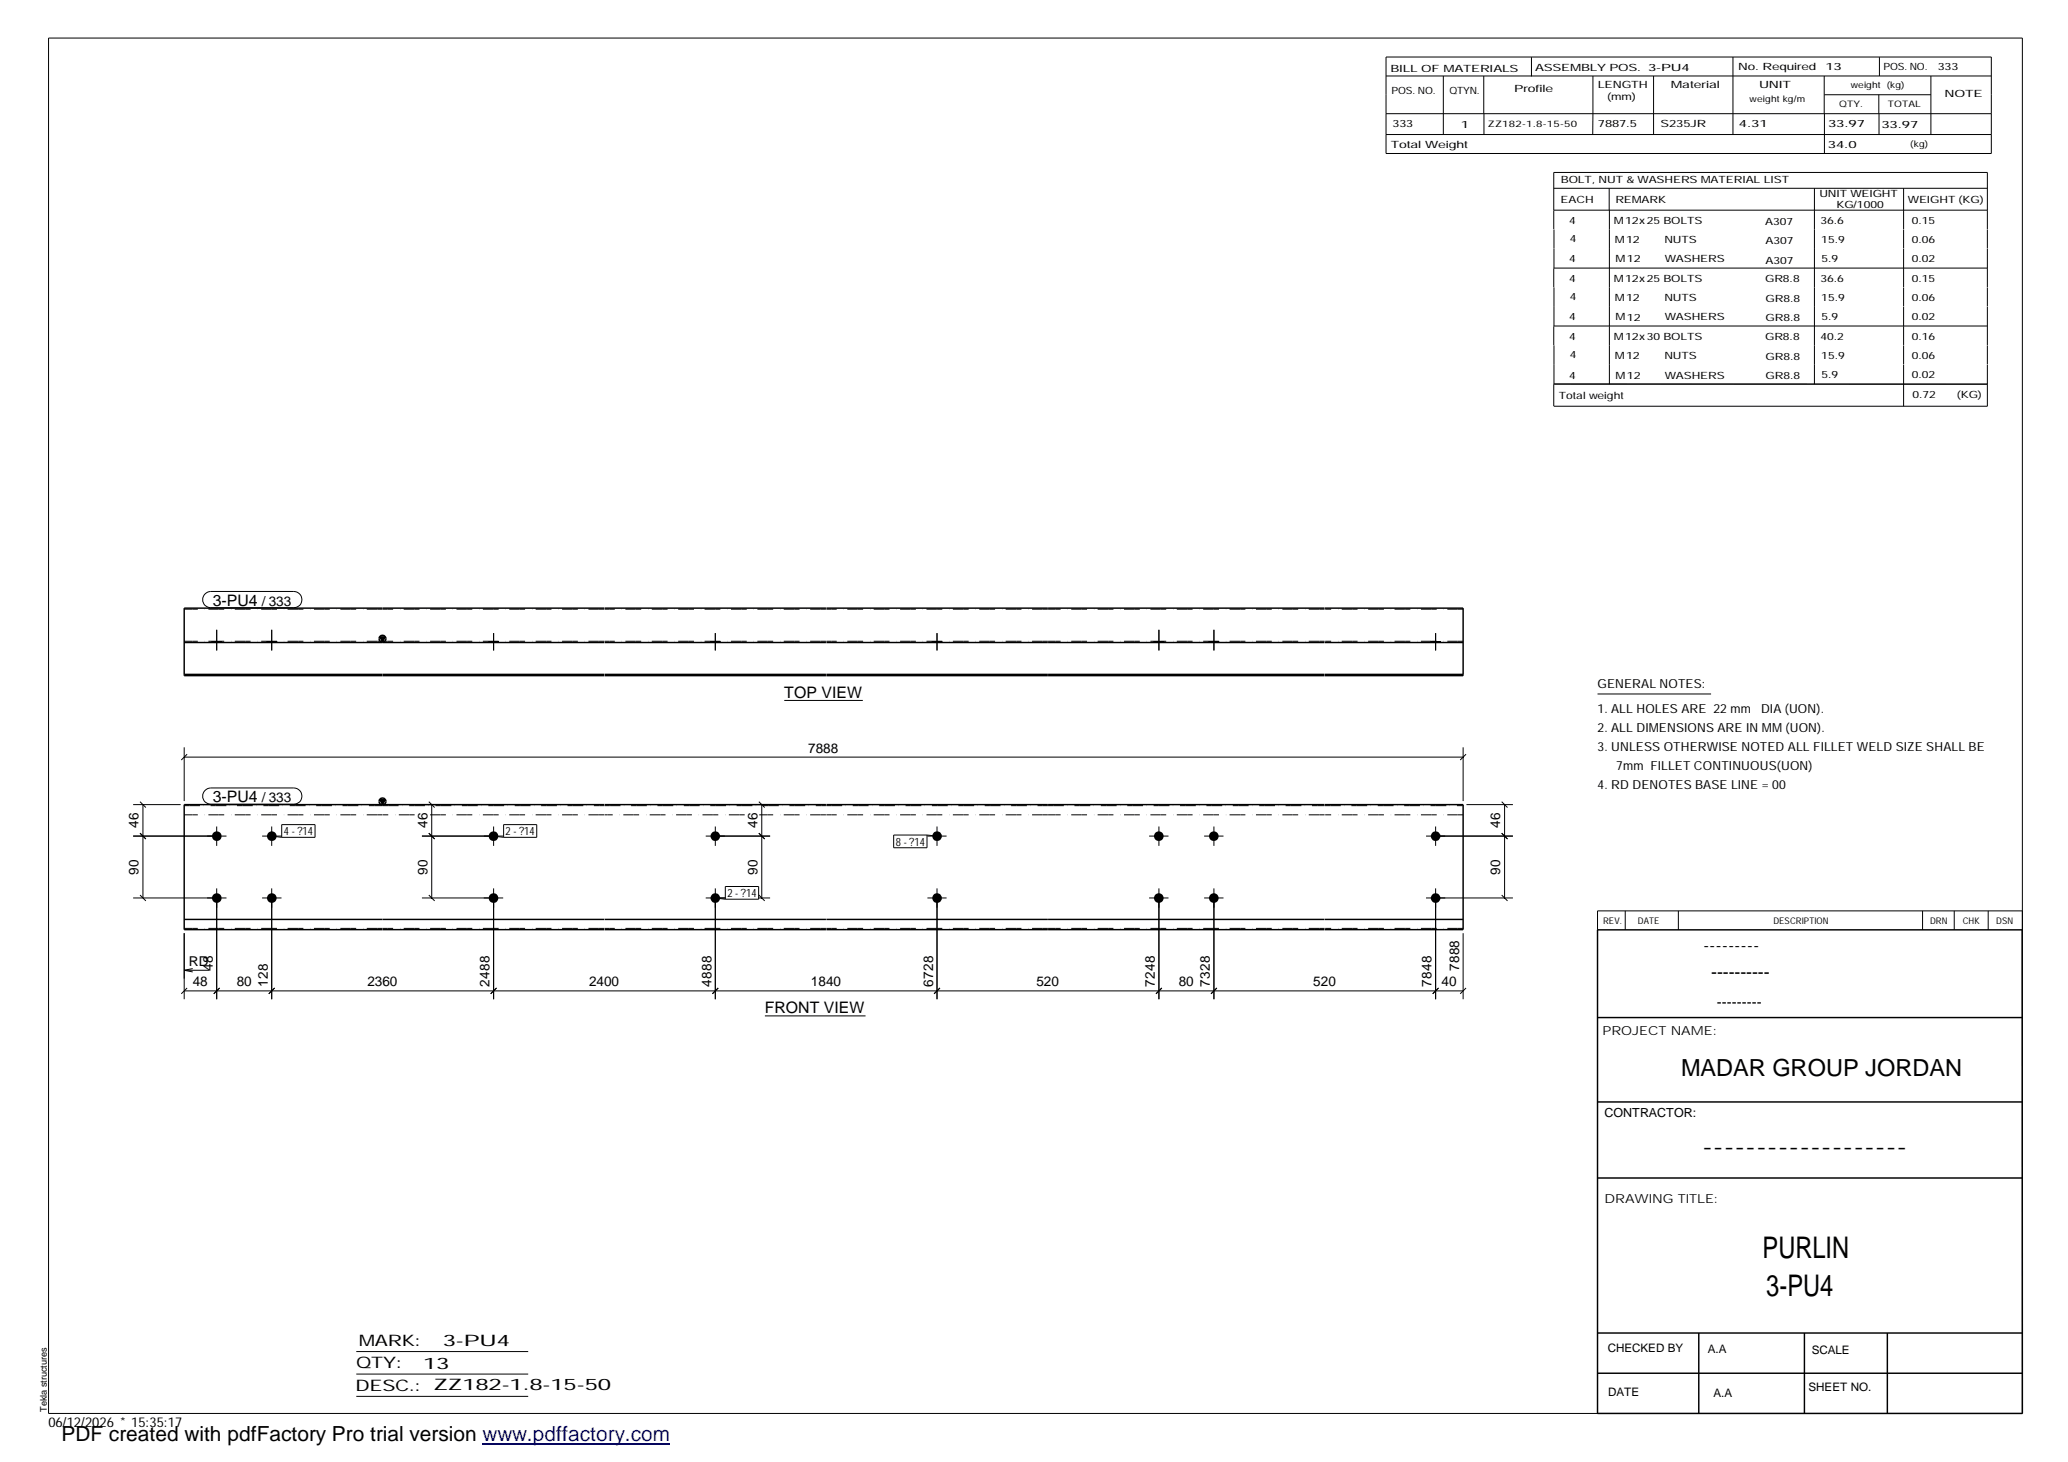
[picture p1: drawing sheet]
<svg xmlns="http://www.w3.org/2000/svg" width="420mm" height="297mm" viewBox="0 0 420 297" stroke-linecap="round" stroke-linejoin="round" font-family="sans-serif">
<g fill="#000">
<path d="M77.2 129.4h1.1l-.6 1zM77.2 162.5h1.1l-.6 1z"/>
<path d="M43.1 130.3h1.9v.2h-1.9z" fill-rule="evenodd"/>
<path d="M43.1 130.3h1.9v.2h-1.9z" fill-rule="evenodd"/>
<path d="M54.2 130.3h2v.2h-2z" fill-rule="evenodd"/>
<path d="M54.2 130.3h2v.2h-2z" fill-rule="evenodd"/>
<path d="M99.3 130.3h2v.2h-2z" fill-rule="evenodd"/>
<path d="M99.3 130.3h2v.2h-2z" fill-rule="evenodd"/>
<path d="M144.4 130.3h1.9v.2h-1.9z" fill-rule="evenodd"/>
<path d="M144.4 130.3h1.9v.2h-1.9z" fill-rule="evenodd"/>
<path d="M189.4 130.3h1.9v.2h-1.9z" fill-rule="evenodd"/>
<path d="M189.4 130.3h1.9v.2h-1.9z" fill-rule="evenodd"/>
<path d="M234.4 130.3h2v.2h-2z" fill-rule="evenodd"/>
<path d="M234.4 130.3h2v.2h-2z" fill-rule="evenodd"/>
<path d="M245.6 130.3h2v.2h-2z" fill-rule="evenodd"/>
<path d="M245.6 130.3h2v.2h-2z" fill-rule="evenodd"/>
<path d="M290.7 130.3h2v.2h-2z" fill-rule="evenodd"/>
<path d="M290.7 130.3h2v.2h-2z" fill-rule="evenodd"/>
<circle cx="44" cy="169.9" r=".98"/>
<circle cx="55.2" cy="169.9" r=".98"/>
<circle cx="100.3" cy="169.9" r=".98"/>
<circle cx="145.3" cy="169.9" r=".97"/>
<circle cx="190.4" cy="169.9" r=".98"/>
<circle cx="235.4" cy="169.9" r=".98"/>
<circle cx="246.6" cy="169.9" r=".98"/>
<circle cx="291.7" cy="169.9" r=".97"/>
<circle cx="44" cy="182.5" r=".98"/>
<circle cx="55.2" cy="182.5" r=".98"/>
<circle cx="100.3" cy="182.5" r=".98"/>
<circle cx="145.3" cy="182.5" r=".97"/>
<circle cx="190.4" cy="182.5" r=".99"/>
<circle cx="235.4" cy="182.5" r=".98"/>
<circle cx="246.6" cy="182.5" r=".98"/>
<circle cx="291.7" cy="182.5" r=".97"/>
</g>
<g fill="none" stroke="#000" stroke-width=".2">
<path d="M9.9 7.7h401v279.5h-401zM281.6 11.6h123v19.6h-123zM281.6 15.4h123M293.2 15.4v11.9M301.5 15.4v7.7M311.1 11.6v3.9M323.6 15.4v11.9M336 15.4v11.9M352.1 11.6v15.7M370.6 15.4v7.7M370.7 19.2h21.6M381.7 19.2v3.9"/>
<path d="M381.8 11.6v3.8M392.3 15.4v11.9M281.6 23.1h123M281.6 27.3h123M301.5 23.1v4.2M315.7 38.3h88.1M326.9 38.3v4.4M368.6 38.3v39.7M370.7 23.1v8.1M381.8 23.1v4.2M386.8 38.3v8.3M315.7 42.7h88.1"/>
<path d="M315.7 46.6v-11.6h88.1v11.6M315.7 54.5v3.9M315.7 54.5h88.1M315.7 46.6v7.9M315.7 58.4v7.8M327 42.7v35.3M386.8 46.6v3.9M386.8 50.6v7.7M386.8 58.4v3.9M403.8 46.6v3.9M403.8 50.6v7.7M403.8 58.4v3.9"/>
<path d="M315.7 66.3v3.8M315.7 78v4.5M315.7 66.2h88.1M315.7 78h88.1h-88M315.7 70.2v7.8M386.8 62.3v7.8M386.8 70.2v3.8M386.8 74.1v8.4M403.8 62.3v7.8M403.8 70.2v3.8M403.8 74.1v8.4h-88.1M41.7 120.7l.5-.4 .6-.1h16.9a1.65 1.65 0 0 1 1.6 1.6 1.65 1.65 0 0 1-1.6 1.7h-16.9a1.63 1.63 0 0 1-1.5-1 1.63 1.63 0 0 1 .4-1.8z"/>
<path d="M43.1 130.3v.2M44 128v4.2M45 130.3v.2M54.2 130.3v.2M55.2 128v4.2M56.2 130.3v.2M99.3 130.3v.2M100.3 128.6v3.6M101.3 130.3v.2M144.4 130.3v.2M145.3 128.6v3.6M146.3 130.3v.2"/>
<path d="M189.4 130.3v.2M190.4 128.6v3.6M191.3 130.3v.2M234.4 130.3v.2M235.5 128v4.2M236.4 130.3v.2M245.6 130.3v.2M246.6 128v4.2M247.6 130.3v.2M290.7 130.3v.2M291.7 128.6v3.6M292.7 130.3v.2"/>
<path d="M37.4 153.8h259.9M37.4 151.8v11M38 153.2l-1.2 1.2M159.3 142.3h16M297.3 151.8v11M297.9 153.2l-1.2 1.2M324.6 141h23M27.1 169.9h18.9M27.1 163.5h9.6M28.4 169.3l1.2 1.2M28.4 162.9l1.2 1.2M29 163.5v18.9"/>
<path d="M41.7 160.6l.5-.4 .6-.1h16.9a1.65 1.65 0 0 1 1.6 1.6 1.65 1.65 0 0 1-1.6 1.7h-16.9a1.63 1.63 0 0 1-1.5-1 1.63 1.63 0 0 1 .4-1.8zM44 167.9v4M53.3 169.9h3.9M55.2 167.9v4M55.2 169.9l2 .2M57.2 167.5h6.8v2.6h-6.8zM85.7 169.9h16.5M85.7 163.5h13.9M87.1 169.3l1.2 1.2M87.1 162.9l1.2 1.2M87.7 163.5v18.9M100.3 167.9v4"/>
<path d="M100.3 169.9l2 .2M102.3 167.5h6.8v2.6h-6.8zM143.4 169.9h13.1M145.3 167.9v4M146 163.5h10.5M154.2 169.3l1.2 1.2M154.2 162.9l1.2 1.2M154.8 163.5v18.9M181.6 169.7h6.7v2.5h-6.7zM188.3 169.7l2.1 .2M188.4 169.9h3.9M190.4 167.9v4"/>
<path d="M233.5 169.9h3.9M235.5 167.9v4M244.6 169.9h4M246.6 167.9v4M289.7 169.9h17.7M291.7 167.9v4M297.9 163.5h9.5M305.1 169.3l1.2 1.2M305.1 162.9l1.2 1.2M305.7 163.5v18.9M27.1 182.4h18.9M28.4 181.8l1.2 1.2"/>
<path d="M37.4 189.6v13.4M37.4 197.1l1.8 .4M37.4 197.1h5.1M39.2 196.8l-1.8 .3M44 180.5v22.5M53.3 182.4h3.9M55.2 180.5v22.5M85.7 182.4h16.5M87.1 181.8l1.2 1.2M100.3 180.5v22.5M143.4 182.4h4M145.3 180.5v22.5"/>
<path d="M145.3 182.4l2.1 .3M147.4 180.1h6.7v2.6h-6.7zM154.1 182.4h2.4M154.2 181.8l1.2 1.2M188.4 182.4h3.9M190.4 180.5v22.5M233.5 182.4h3.9M235.5 180.5v22.5M244.6 182.4h4M246.6 180.5v22.5M289.7 182.4h17.7M291.7 180.5v22.5"/>
<path d="M297.3 189.6v13.4M305.1 181.8l1.2 1.2M330.2 185.1v3.8M341 185.1v3.8M390.6 185.1v3.8M397 185.1v3.8M403.9 185.1v3.8M410.9 185.1h-86.3v3.8M37.4 201.3h259.9M38 200.7l-1.2 1.2M44.6 200.7l-1.2 1.2M55.8 200.7l-1.2 1.2"/>
<path d="M100.9 200.7l-1.2 1.2M145.9 200.7l-1.2 1.2M155.4 206.4h20.5M191 200.7l-1.2 1.2M236.1 200.7l-1.2 1.2M247.2 200.7l-1.2 1.2M292.3 200.7l-1.2 1.2M297.9 200.7l-1.2 1.2M72.4 274.6h34.9M72.4 279.2h34.9M72.4 283.7h34.9"/>
</g>
<g fill="none" stroke="#000" stroke-width=".3">
<path d="M37.4 137h85.4M37.4 130.5h85.4M77.2 129.4h1.1l-.6 1zM122.8 123.6h-85.4v13.7h85.4M122.9 137h44.9M122.9 123.6h44.9M122.9 137.3h44.9M122.9 130.5h44.9M167.9 137h101.2M167.9 123.6h101.2M167.9 137.3h101.2M167.9 130.5h101.2"/>
<path d="M269.2 123.6h28.1v13.7h-28.1M269.2 137h28.1M269.2 130.5h28.1M77.2 162.5h1.1l-.6 1zM122.8 163.5h-85.4v25.4h85.4M122.9 163.5h44.9M167.9 163.5h101.2M269.2 163.5h28.1v25.4h-28.1M37.4 186.8h85.4M122.9 188.9h44.9M122.9 186.8h44.9M167.9 188.9h101.2"/>
<path d="M167.9 186.8h101.2M269.2 186.8h28.1M324.6 188.9h86.3v98.3h-86.3zM324.6 206.7h86.3M324.6 239.3h86.3M324.6 223.9h86.3M324.6 270.8h86.3M324.6 279h86.3M345.1 270.8v16.4M366.6 270.8v16.4M383.5 270.8v16.4"/>
<circle cx="77.7" cy="129.8" r=".7"/>
<circle cx="77.7" cy="162.8" r=".7"/>
</g>
<g fill="none" stroke="#000" stroke-width=".2" stroke-dasharray="1.1 0 2.1 .7 0 1.4" stroke-linecap="butt">
<path d="M77.7 123.8h-40.3M77.7 130.3h-40.3M122.8 123.8h-45M122.8 130.3h-45M167.8 123.8h-44.9M167.8 130.3h-44.9M212.9 123.8h-45M212.9 130.3h-45M269.1 123.8h-56.2M269.1 130.3h-56.2M297.3 123.8h-28.1M297.3 130.3h-28.1"/>
<path d="M37.4 163.7h40.3M77.7 165.6h-40.3M77.8 163.7h45M84.2 165.6h-6.4M122.8 165.6h-35.6M122.9 163.7h44.9M151.3 165.6h-28.4M167.8 165.6h-13.5M167.9 163.7h45M212.9 165.6h-45M212.9 163.7h56.2M269.1 165.6h-56.2"/>
<path d="M269.2 163.7h28.1M297.3 165.6h-28.1M77.7 188.6h-40.3M122.8 188.6h-45M167.8 188.6h-44.9M212.9 188.6h-45M269.1 188.6h-56.2M297.3 188.6h-28.1"/>
</g>
<path d="M98 293.3h38.2" fill="none" stroke="#00f" stroke-width=".3"/>
<g font-size="6.1">
<text x="358.1" y="255.5">PURLIN</text>
<text x="358.9" y="263.3">3-PU4</text>
</g>
<text font-size="4.8" x="341.5" y="218.6">MADAR GROUP JORDAN</text>
<text font-size="4.2" x="12.5" y="292.7">PDF created with pdfFactory Pro trial version www.pdffactory.com</text>
<g font-size="3.6">
<text x="346.1" y="193.2">---------</text>
<text x="347.7" y="198.6">----------</text>
<text x="345.8" y="234.2">-------------------</text>
</g>
<g font-size="3.2">
<text x="43.2" y="123">3-PU4</text>
<text x="159.3" y="141.8">TOP VIEW</text>
<text x="43.2" y="163">3-PU4</text>
<text x="155.4" y="205.9">FRONT VIEW</text>
<text x="72.9" y="273.5">MARK:</text>
<text x="90" y="273.5">3-PU4</text>
<text x="72.4" y="278">QTY:</text>
<text x="86" y="278.1">13</text>
<text x="72.2" y="282.6">DESC.:</text>
<text x="88.1" y="282.4">ZZ182-1.8-15-50</text>
</g>
<text font-size="3" x="348.8" y="204.5">---------</text>
<g font-size="2.8">
<text x="53.2" y="123">/ 333</text>
<text x="164.2" y="152.9">7888</text>
<text x="53.2" y="163">/ 333</text>
<text x="28.1" y="168.2" transform="rotate(-90 28.1 168.2)">46</text>
<text x="86.8" y="168.2" transform="rotate(-90 86.8 168.2)">46</text>
<text x="153.9" y="168.2" transform="rotate(-90 153.9 168.2)">46</text>
<text x="304.8" y="168.2" transform="rotate(-90 304.8 168.2)">46</text>
<text x="28.1" y="177.7" transform="rotate(-90 28.1 177.7)">90</text>
<text x="86.8" y="177.7" transform="rotate(-90 86.8 177.7)">90</text>
<text x="153.9" y="177.7" transform="rotate(-90 153.9 177.7)">90</text>
<text x="304.8" y="177.7" transform="rotate(-90 304.8 177.7)">90</text>
<text x="38.4" y="196.3">RD</text>
<text x="43.3" y="197.3" transform="rotate(-90 43.3 197.3)">48</text>
<text x="296.5" y="197.3" transform="rotate(-90 296.5 197.3)">7888</text>
<text x="39.2" y="200.4">48</text>
<text x="48.1" y="200.4">80</text>
<text x="54.4" y="200.4" transform="rotate(-90 54.4 200.4)">128</text>
<text x="74.6" y="200.4">2360</text>
<text x="99.5" y="200.4" transform="rotate(-90 99.5 200.4)">2488</text>
<text x="119.7" y="200.4">2400</text>
<text x="144.5" y="200.4" transform="rotate(-90 144.5 200.4)">4888</text>
<text x="164.8" y="200.4">1840</text>
<text x="189.6" y="200.4" transform="rotate(-90 189.6 200.4)">6728</text>
<text x="210.6" y="200.4">520</text>
<text x="234.7" y="200.4" transform="rotate(-90 234.7 200.4)">7248</text>
<text x="239.5" y="200.4">80</text>
<text x="245.8" y="200.4" transform="rotate(-90 245.8 200.4)">7328</text>
<text x="266.8" y="200.4">520</text>
<text x="290.9" y="200.4" transform="rotate(-90 290.9 200.4)">7848</text>
<text x="292.9" y="200.4">40</text>
<text x="9.8" y="290">06/12/2026 * 15:35:17</text>
</g>
<g font-size="2.5">
<text x="324.6" y="139.9">GENERAL NOTES:</text>
<text x="324.6" y="148.7">2. ALL DIMENSIONS ARE IN MM (UON).</text>
<text x="324.6" y="144.9">1. ALL HOLES ARE 22 mm</text>
<text x="357.8" y="144.9">DIA (UON).</text>
<text x="324.6" y="152.5">3. UNLESS OTHERWISE NOTED ALL FILLET WELD SIZE SHALL BE</text>
<text x="324.6" y="160.2">4. RD DENOTES BASE LINE = 00</text>
<text x="328.4" y="156.4">7mm FILLET CONTINUOUS(UON)</text>
<text x="325.6" y="210.3">PROJECT NAME:</text>
<text x="326" y="226.9">CONTRACTOR:</text>
<text x="326" y="244.4">DRAWING TITLE:</text>
</g>
<g font-size="2.4">
<text x="326.7" y="274.7">CHECKED BY</text>
<text x="347" y="275">A.A</text>
<text x="368.1" y="275.1">SCALE</text>
<text x="326.7" y="283.6">DATE</text>
<text x="348.1" y="283.9">A.A</text>
<text x="367.5" y="282.6">SHEET NO.</text>
</g>
<g font-size="2.3">
<text x="57.7" y="169.7">4 - ?14</text>
<text x="102.7" y="169.7">2 - ?14</text>
<text x="182" y="171.8">8 - ?14</text>
<text x="147.8" y="182.3">2 - ?14</text>
</g>
<g font-size="2">
<text x="282.5" y="14.6">BILL OF MATERIALS</text>
<text x="311.9" y="14.4">ASSEMBLY POS.</text>
<text x="324.6" y="17.9">LENGTH</text>
<text x="334.9" y="14.4">3-PU4</text>
<text x="339.5" y="17.9">Material</text>
<text x="353.1" y="14.2">No. Required</text>
<text x="357.4" y="17.9">UNIT</text>
<text x="370.9" y="14.2">13</text>
<text x="382.7" y="14.2">POS. NO.</text>
<text x="393.7" y="14.3">333</text>
<text x="282.7" y="19.1">POS. NO.</text>
<text x="294.5" y="19">QTYN.</text>
<text x="307.6" y="18.7">Profile</text>
<text x="326.5" y="20.4">(mm)</text>
<text x="395.1" y="19.6">NOTE</text>
<text x="282.9" y="25.8">333</text>
<text x="296.8" y="26">1</text>
<text x="324.7" y="25.9">7887.5</text>
<text x="337.4" y="25.9">S235JR</text>
<text x="353.3" y="25.9">4.31</text>
<text x="371.4" y="25.9">33.97</text>
<text x="382.3" y="25.9">33.97</text>
<text x="282.6" y="30.1">Total Weight</text>
<text x="371.4" y="30">34.0</text>
<text x="317.1" y="41.3">EACH</text>
<text x="317.1" y="37.2">BOLT, NUT &amp; WASHERS MATERIAL LIST</text>
<text x="328.2" y="41.3">REMARK</text>
<text x="369.7" y="40.1">UNIT WEIGHT</text>
<text x="387.6" y="41.2">WEIGHT (KG)</text>
<text x="318.8" y="45.4">4</text>
<text x="327.9" y="45.6">M12x25 BOLTS</text>
<text x="358.6" y="45.6">A307</text>
<text x="369.9" y="45.5">36.6</text>
<text x="373.1" y="42.2">KG/1000</text>
<text x="388.4" y="45.5">0.15</text>
<text x="318.8" y="53.3">4</text>
<text x="318.9" y="49.2">4</text>
<text x="328.1" y="49.3">M12</text>
<text x="328.3" y="53.3">M12</text>
<text x="338.2" y="49.4">NUTS</text>
<text x="338.2" y="53.3">WASHERS</text>
<text x="358.7" y="49.6">A307</text>
<text x="358.7" y="53.5">A307</text>
<text x="370" y="49.3">15.9</text>
<text x="370.1" y="53.2">5.9</text>
<text x="388.4" y="49.4">0.06</text>
<text x="388.4" y="53.3">0.02</text>
<text x="318.8" y="57.2">4</text>
<text x="327.9" y="57.3">M12x25 BOLTS</text>
<text x="358.6" y="57.4">GR8.8</text>
<text x="369.9" y="57.3">36.6</text>
<text x="388.4" y="57.2">0.15</text>
<text x="318.8" y="65.1">4</text>
<text x="318.9" y="61">4</text>
<text x="328.1" y="61.2">M12</text>
<text x="328.3" y="65.1">M12</text>
<text x="338.2" y="61.2">NUTS</text>
<text x="338.2" y="65.1">WASHERS</text>
<text x="358.7" y="61.4">GR8.8</text>
<text x="358.7" y="65.3">GR8.8</text>
<text x="370" y="61.1">15.9</text>
<text x="370.1" y="65">5.9</text>
<text x="388.4" y="61.2">0.06</text>
<text x="388.4" y="65.1">0.02</text>
<text x="318.8" y="69">4</text>
<text x="327.9" y="69.1">M12x30 BOLTS</text>
<text x="358.6" y="69.2">GR8.8</text>
<text x="369.9" y="69.1">40.2</text>
<text x="388.4" y="69">0.16</text>
<text x="318.8" y="76.9">4</text>
<text x="318.9" y="72.8">4</text>
<text x="328.1" y="72.9">M12</text>
<text x="328.3" y="76.9">M12</text>
<text x="338.2" y="72.9">NUTS</text>
<text x="338.2" y="76.9">WASHERS</text>
<text x="358.7" y="73.1">GR8.8</text>
<text x="358.7" y="77.1">GR8.8</text>
<text x="370" y="72.8">15.9</text>
<text x="370.1" y="76.7">5.9</text>
<text x="388.4" y="72.9">0.06</text>
<text x="388.4" y="76.9">0.02</text>
<text x="316.7" y="81.1">Total weight</text>
<text x="388.6" y="80.9">0.72</text>
<text x="397.6" y="80.8">(KG)</text>
</g>
<g font-size="1.9">
<text x="325.7" y="187.8">REV.</text>
<text x="332.8" y="187.6">DATE</text>
<text x="360.3" y="187.7">DESCRIPTION</text>
<text x="392.1" y="187.6">DRN</text>
<text x="398.8" y="187.6">CHK</text>
<text x="405.6" y="187.7">DSN</text>
<text x="9.5" y="286.8" transform="rotate(-90 9.5 286.8)">Tekla structures</text>
</g>
<g font-size="1.8">
<text x="376" y="17.9">weight (kg)</text>
<text x="355.5" y="20.7">weight kg/m</text>
<text x="373.6" y="21.7">QTY.</text>
<text x="383.5" y="21.8">TOTAL</text>
<text x="302.3" y="25.9">ZZ182-1.8-15-50</text>
<text x="388.1" y="29.8">(kg)</text>
</g>
</svg>
